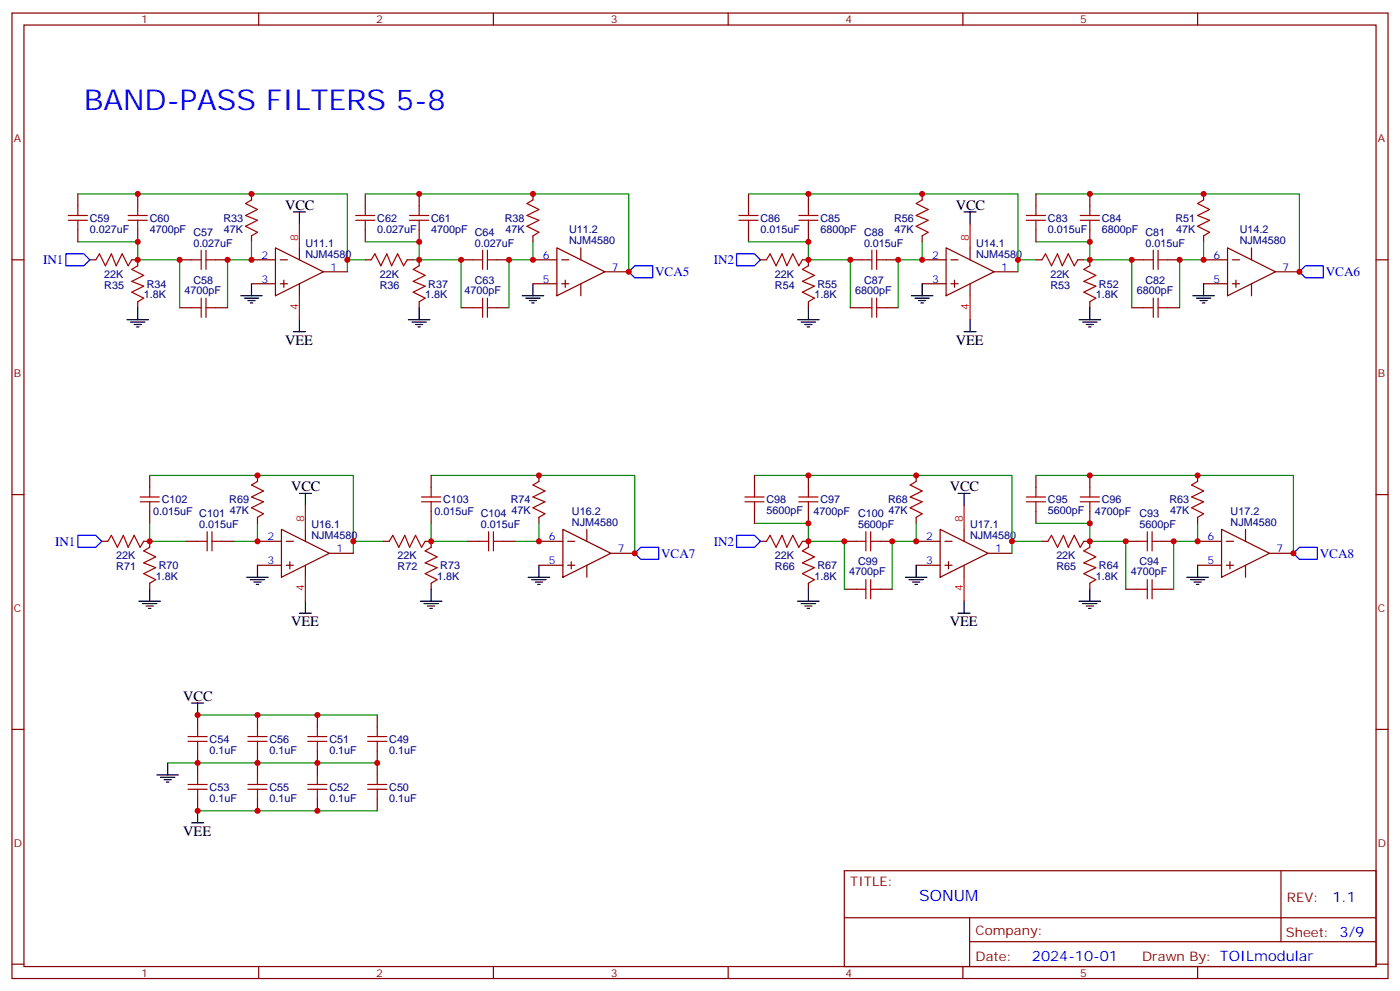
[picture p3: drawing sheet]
<svg xmlns="http://www.w3.org/2000/svg" width="412mm" height="292mm" viewBox="0 0 412 292" stroke-linecap="round" stroke-linejoin="round" font-family="sans-serif">
<g fill="none" stroke="#870000" stroke-width=".35">
<path d="M3.5 3.8h405.4v284.4h-405.4zM7.1 7.4h398.2v277.3h-398.2zM76.2 3.8v3.6M145.3 3.8v3.6M214.5 3.8v3.6M283.6 3.8v3.6M352.8 3.8v3.6M22.9 57.1v3.5M40.6 57.1v3.5M74.1 57.1v1.8M107.6 57.1v3.5M123.5 57.1v3.5"/>
<path d="M157 57.1v1.8M220.5 57.1v3.5M238.1 57.1v3.5M271.6 57.1v1.8M305.2 57.1v3.5M321 57.1v3.5M354.5 57.1v1.8M3.5 76.5h3.6M22.9 67.7v3.5M26.5 76.5h1.7M38.8 76.5h1.8v1.8M40.6 67.7v3.5"/>
<path d="M52.9 76.5h3.5M63.5 76.5h3.5M74.1 76.5h7M74.1 69.5v1.7M81.1 73l14.1 7-14.1 7.1zM82.5 76.5h2.2M88.2 73v3.5M107.6 76.5h1.8M107.6 67.7v3.5M119.9 76.5h1.8M123.5 67.7v3.5M123.5 76.5v1.8"/>
<path d="M135.8 76.5h3.5M146.4 76.5h3.5M157 76.5h7M157 69.5v1.7M164 73l14.2 7-14.2 7.1zM165.5 76.5h2.1M171.1 73v3.5M220.5 67.7v3.5M224 76.5h1.8M236.4 76.5h1.7v1.8M238.1 67.7v3.5M250.5 76.5h3.5"/>
<path d="M261.1 76.5h3.5M271.6 76.5h7.1M271.6 69.5v1.7M278.7 73l14.1 7-14.1 7.1zM280.1 76.5h2.1M285.8 73v3.5M305.2 76.5h1.7M305.2 67.7v3.5M317.5 76.5h1.8M321 67.7v3.5M321 76.5v1.8M333.4 76.5h3.5"/>
<path d="M344 76.5h3.5M354.5 76.5h7.1M354.5 69.5v1.7M361.6 73l14.1 7-14.1 7.1zM363 76.5h2.1M368.7 73v3.5M405.3 76.5h3.6M40.6 88.9v1.7M52.9 90.6h3.5M63.5 90.6h3.5M74.1 83.6h7M82.5 83.6h2.2"/>
<path d="M83.6 82.5v2.1M88.2 83.6v3.5M95.2 80h7.1M123.5 88.9v1.7M135.8 90.6h3.5M146.4 90.6h3.5M157 83.6h7M165.5 83.6h2.1M166.5 82.5v2.1M171.1 83.6v3.5M178.2 80h7M238.1 88.9v1.7"/>
<path d="M250.5 90.6h3.5M261.1 90.6h3.5M271.6 83.6h7.1M280.1 83.6h2.1M281.2 82.5v2.1M285.8 83.6v3.5M292.8 80h7.1M321 88.9v1.7M333.4 90.6h3.5M344 90.6h3.5M354.5 83.6h7.1M363 83.6h2.1"/>
<path d="M364.1 82.5v2.1M368.7 83.6v3.5M375.7 80h7.1M3.5 145.7h3.6M30 159.4h1.7M42.3 159.4h1.8v1.8M44.1 140v3.5M44.1 150.6v3.5M54.7 159.4h3.5M65.3 159.4h3.5M75.8 140v1.8M75.8 152.4v1.7"/>
<path d="M75.8 159.4h7.1M82.9 155.9l14.1 7-14.1 7.1zM84.3 159.4h2.1M90 155.9v3.5M112.9 159.4h1.8M125.2 159.4h1.8v1.8M127 140v3.5M127 150.6v3.5M137.6 159.4h3.5M148.2 159.4h3.5M158.7 140v1.8M158.7 152.4v1.7"/>
<path d="M158.7 159.4h7.1M165.8 155.9l14.1 7-14.1 7.1zM167.2 159.4h2.1M172.9 155.9v3.5M222.2 140v3.5M222.2 150.6v3.5M224 159.4h1.8M236.4 159.4h1.7v1.8M238.1 140v3.5M238.1 150.6v3.5M248.7 159.4h3.5M259.3 159.4h3.5"/>
<path d="M269.9 159.4h7M269.9 140v1.8M269.9 152.4v1.7M276.9 155.9l14.1 7-14.1 7.1zM278.3 159.4h2.2M284 155.9v3.5M305.2 140v3.5M305.2 150.6v3.5M306.9 159.4h1.8M319.3 159.4h1.7v1.8M321 140v3.5M321 150.6v3.5"/>
<path d="M331.6 159.4h3.5M342.2 159.4h3.5M352.8 140v1.8M352.8 152.4v1.7M352.8 159.4h7M359.8 155.9l14.1 7-14.1 7.1zM361.2 159.4h2.2M366.9 155.9v3.5M405.3 145.7h3.6M44.1 171.8v1.7M75.8 166.5h7.1M84.3 166.5h2.1"/>
<path d="M85.4 165.4v2.1M90 166.5v3.5M97 162.9h7.1M127 171.8v1.7M158.7 166.5h7.1M167.2 166.5h2.1M168.3 165.4v2.1M172.9 166.5v3.5M179.9 162.9h7.1M238.1 171.8v1.7M248.7 173.5h3.5M259.3 173.5h3.5"/>
<path d="M269.9 166.5h7M278.3 166.5h2.2M279.4 165.4v2.1M284 166.5v3.5M291 162.9h7.1M321 171.8v1.7M331.6 173.5h3.5M342.2 173.5h3.5M352.8 166.5h7M361.2 166.5h2.2M362.3 165.4v2.1M366.9 166.5v3.5"/>
<path d="M373.9 162.9h7.1M3.5 214.8h3.6M58.2 210.6v3.5M75.8 210.6v3.5M93.5 210.6v3.5M111.1 210.6v3.5M405.3 214.8h3.6M58.2 221.2v7M58.2 235.3v3.5M75.8 221.2v7M75.8 235.3v3.5M93.5 221.2v7"/>
<path d="M93.5 235.3v3.5M111.1 221.2v7M111.1 235.3v3.5M248.7 256.4h156.6v28.3h-156.6zM377.3 256.5v20.8M248.7 270.3h156.5M285.6 277.3h119.6M285.6 270.3v14.1M3.5 284h3.6M76.2 284.7v3.5M145.3 284.7v3.5M214.5 284.7v3.5"/>
<path d="M283.6 284.7v3.5M352.8 284.7v3.5M405.3 284h3.6"/>
</g>
<g fill="none" stroke="#a10000" stroke-width=".35">
<path d="M74.1 58.9l-1.8 1 3.5 1.8-3.5 1.8 3.5 1.4-3.5 1.7 3.5 1.8-1.7 1.1M157 58.9l-1.8 1 3.5 1.8-3.5 1.8 3.5 1.4-3.5 1.7 3.5 1.8-1.7 1.1M271.6 58.9l-1.7 1 3.5 1.8-3.5 1.8 3.5 1.4-3.5 1.7 3.5 1.8-1.8 1.1M354.5 58.9l-1.7 1 3.5 1.8-3.5 1.8 3.5 1.4-3.5 1.7 3.5 1.8-1.8 1.1M20.1 63.5h5.7M20.1 64.9h5.7M22.9 60.6v2.9M22.9 64.9v2.8M28.2 76.5l1.1-1.7 1.7 3.5 1.8-3.5 1.4 3.5 1.8-3.5 1.7 3.5 1.1-1.8M37.7 63.5h5.7M37.7 64.9h5.7M40.6 60.6v2.9"/>
<path d="M40.6 64.9v2.8M40.6 78.3l-1.8 1 3.5 1.8-3.5 1.8 3.5 1.4-3.5 1.7 3.5 1.8-1.7 1.1M56.4 76.5h2.9M59.3 73.7v5.6M60.7 76.5h2.8M60.7 73.7v5.6M104.8 63.5h5.6M104.8 64.9h5.6M107.6 60.6v2.9M107.6 64.9v2.8M109.4 76.5l1-1.7 1.8 3.5 1.7-3.5 1.5 3.5 1.7-3.5 1.8 3.5 1-1.8M120.6 63.5h5.7"/>
<path d="M120.6 64.9h5.7M123.5 78.3l-1.8 1 3.5 1.8-3.5 1.8 3.5 1.4-3.5 1.7 3.5 1.8-1.7 1.1M123.5 60.6v2.9M123.5 64.9v2.8M139.3 76.5h2.9M142.2 73.7v5.6M143.6 76.5h2.8M143.6 73.7v5.6M217.7 63.5h5.6M217.7 64.9h5.6M220.5 60.6v2.9M220.5 64.9v2.8"/>
<path d="M225.8 76.5l1-1.7 1.8 3.5 1.8-3.5 1.4 3.5 1.7-3.5 1.8 3.5 1.1-1.8M235.3 63.5h5.6M235.3 64.9h5.6M238.1 78.3l-1.7 1 3.5 1.8-3.5 1.8 3.5 1.4-3.5 1.7 3.5 1.8-1.8 1.1M238.1 60.6v2.9M238.1 64.9v2.8M254 76.5h2.8M256.8 73.7v5.6M258.2 76.5h2.9M258.2 73.7v5.6M302.3 63.5h5.7M302.3 64.9h5.7"/>
<path d="M305.2 60.6v2.9M305.2 64.9v2.8M306.9 76.5l1.1-1.7 1.7 3.5 1.8-3.5 1.4 3.5 1.8-3.5 1.7 3.5 1.1-1.8M318.2 63.5h5.6M318.2 64.9h5.6M321 60.6v2.9M321 64.9v2.8M321 78.3l-1.7 1 3.5 1.8-3.5 1.8 3.5 1.4-3.5 1.7 3.5 1.8-1.8 1.1M336.9 76.5h2.8M339.7 73.7v5.6M341.1 76.5h2.9M341.1 73.7v5.6"/>
<path d="M56.4 90.6h2.9M59.3 87.8v5.7M60.7 87.8v5.7M60.7 90.6h2.8M139.3 90.6h2.9M142.2 87.8v5.7M143.6 90.6h2.8M143.6 87.8v5.7M254 90.6h2.8M256.8 87.8v5.7M258.2 90.6h2.9M258.2 87.8v5.7"/>
<path d="M336.9 90.6h2.8M339.7 87.8v5.7M341.1 90.6h2.9M341.1 87.8v5.7M31.7 159.4l1.1-1.7 1.8 3.5 1.7-3.5 1.4 3.5 1.8-3.5 1.8 3.5 1-1.8M41.3 146.4h5.6M41.3 147.8h5.6M44.1 143.5v2.9M44.1 147.8v2.8M58.2 159.4h2.8M61 156.6v5.6M62.4 159.4h2.9"/>
<path d="M62.4 156.6v5.6M75.8 141.8l-1.7 1 3.5 1.8-3.5 1.8 3.5 1.4-3.5 1.7 3.5 1.8-1.8 1.1M114.7 159.4l1-1.7 1.8 3.5 1.7-3.5 1.4 3.5 1.8-3.5 1.8 3.5 1-1.8M124.2 146.4h5.6M124.2 147.8h5.6M127 143.5v2.9M127 147.8v2.8M141.1 159.4h2.8M143.9 156.6v5.6M145.3 159.4h2.9M145.3 156.6v5.6M158.7 141.8l-1.7 1 3.5 1.8-3.5 1.8 3.5 1.4-3.5 1.7 3.5 1.8-1.8 1.1"/>
<path d="M219.4 146.4h5.7M219.4 147.8h5.7M222.2 143.5v2.9M222.2 147.8v2.8M225.8 159.4l1-1.7 1.8 3.5 1.8-3.5 1.4 3.5 1.7-3.5 1.8 3.5 1.1-1.8M235.3 146.4h5.6M235.3 147.8h5.6M238.1 143.5v2.9M238.1 147.8v2.8M252.2 159.4h2.9M255.1 156.6v5.6M256.5 159.4h2.8"/>
<path d="M256.5 156.6v5.6M269.9 141.8l-1.8 1 3.5 1.8-3.5 1.8 3.5 1.4-3.5 1.7 3.5 1.8-1.7 1.1M302.3 146.4h5.7M302.3 147.8h5.7M305.2 143.5v2.9M305.2 147.8v2.8M308.7 159.4l1-1.7 1.8 3.5 1.8-3.5 1.4 3.5 1.7-3.5 1.8 3.5 1.1-1.8M318.2 146.4h5.6M318.2 147.8h5.6M321 143.5v2.9M321 147.8v2.8M335.1 159.4h2.9"/>
<path d="M338 156.6v5.6M339.4 159.4h2.8M339.4 156.6v5.6M352.8 141.8l-1.8 1 3.5 1.8-3.5 1.8 3.5 1.4-3.5 1.7 3.5 1.8-1.7 1.1M44.1 161.2l-1.8 1 3.6 1.8-3.6 1.8 3.6 1.4-3.6 1.7 3.6 1.8-1.8 1.1M127 161.2l-1.8 1 3.6 1.8-3.6 1.8 3.6 1.4-3.6 1.7 3.6 1.8-1.8 1.1M238.1 161.2l-1.7 1 3.5 1.8-3.5 1.8 3.5 1.4-3.5 1.7 3.5 1.8-1.8 1.1M252.2 173.5h2.9M255.1 170.7v5.7M256.5 170.7v5.7M256.5 173.5h2.8M321 161.2l-1.7 1 3.5 1.8-3.5 1.8 3.5 1.4-3.5 1.7 3.5 1.8-1.8 1.1"/>
<path d="M335.1 173.5h2.9M338 170.7v5.7M339.4 173.5h2.8M339.4 170.7v5.7M55.4 216.9h5.6M55.4 218.3h5.6M58.2 214.1v2.8M58.2 218.3v2.9M73 216.9h5.7M73 218.3h5.7M75.8 214.1v2.8M75.8 218.3v2.9"/>
<path d="M90.7 216.9h5.6M90.7 218.3h5.6M93.5 214.1v2.8M93.5 218.3v2.9M108.3 216.9h5.6M108.3 218.3h5.6M111.1 214.1v2.8M111.1 218.3v2.9M55.4 231h5.6M55.4 232.4h5.6M58.2 228.2v2.8M58.2 232.4v2.9"/>
<path d="M73 231h5.7M73 232.4h5.7M75.8 228.2v2.8M75.8 232.4v2.9M90.7 231h5.6M90.7 232.4h5.6M93.5 228.2v2.8M93.5 232.4v2.9M108.3 231h5.6M108.3 232.4h5.6M111.1 228.2v2.8M111.1 232.4v2.9"/>
</g>
<g fill="none" stroke="#008700" stroke-width=".35">
<path d="M22.9 57.1h79.4v22.9M107.6 57.1h77.6v22.9M220.5 57.1h79.4v22.9M305.2 57.1h77.6v22.9M22.9 71.2h17.7v5.3h12.3v14.1M74.1 71.2v5.3h-7.1v14.1M102.3 76.5h5.3M107.6 71.2h15.9v5.3h12.3v14.1M121.7 76.5h1.8M157 71.2v5.3h-7.1v14.1M220.5 71.2h17.6v5.3h12.4v14.1M271.6 71.2v5.3h-7v14.1"/>
<path d="M299.9 76.5h5.3M305.2 71.2h15.8v5.3h12.4v14.1M319.3 76.5h1.7M354.5 71.2v5.3h-7v14.1M44.1 140h60v22.9M44.1 154.1v5.3h10.6M75.8 154.1v5.3h-7M104.1 159.4h8.8M127 140h60v22.9M127 154.1v5.3h10.6M158.7 154.1v5.3h-7M222.2 140h75.9v22.9"/>
<path d="M222.2 154.1h15.9v5.3h10.6v14.1M269.9 154.1v5.3h-7.1v14.1M298.1 159.4h8.8M305.2 154.1h15.8v5.3h10.6v14.1M305.2 140h75.8v22.9M352.8 154.1v5.3h-7.1v14.1M58.2 210.6h52.9M49.4 224.7h61.7M58.2 238.8h52.9"/>
</g>
<g fill="none" stroke="#000" stroke-width=".35">
<path d="M86.4 62.4h3.6M88.2 62.4v3.5M284 62.4h3.5M285.8 62.4v3.5M37.4 94.2h6.3M38.5 94.9h4.2M39.5 95.6h2.1M40.2 96.3h.7M40.6 90.6v3.6M70.9 87.1h6.4M72 87.8h4.2M73 88.5h2.1"/>
<path d="M73.7 89.2h.7M74.1 83.6v3.5M86.4 97.7h3.6M88.2 94.2v3.5M120.3 94.2h6.3M121.4 94.9h4.2M122.4 95.6h2.1M123.1 96.3h.7M123.5 90.6v3.6M153.8 87.1h6.4M154.9 87.8h4.2M155.9 88.5h2.1"/>
<path d="M156.6 89.2h.7M157 83.6v3.5M234.9 94.2h6.4M236 94.9h4.2M237.1 95.6h2.1M237.8 96.3h.7M238.1 90.6v3.6M268.5 87.1h6.3M269.5 87.8h4.3M270.6 88.5h2.1M271.3 89.2h.7M271.6 83.6v3.5"/>
<path d="M284 97.7h3.5M285.8 94.2v3.5M317.9 94.2h6.3M318.9 94.9h4.2M320 95.6h2.1M320.7 96.3h.7M321 90.6v3.6M351.4 87.1h6.3M352.4 87.8h4.3M353.5 88.5h2.1M354.2 89.2h.7M354.5 83.6v3.5"/>
<path d="M88.2 145.3h3.5M90 145.3v3.5M282.2 145.3h3.6M284 145.3v3.5M40.9 177.1h6.4M42 177.8h4.2M43 178.5h2.2M43.7 179.2h.7M44.1 173.5v3.6M72.7 170h6.3M73.7 170.7h4.3M74.8 171.4h2.1"/>
<path d="M75.5 172.1h.7M75.8 166.5v3.5M90 177.1v3.5M123.8 177.1h6.4M124.9 177.8h4.2M125.9 178.5h2.2M126.6 179.2h.8M127 173.5v3.6M155.6 170h6.3M156.6 170.7h4.3M157.7 171.4h2.1M158.4 172.1h.7"/>
<path d="M158.7 166.5v3.5M234.9 177.1h6.4M236 177.8h4.2M237.1 178.5h2.1M237.8 179.2h.7M238.1 173.5v3.6M266.7 170h6.3M267.8 170.7h4.2M268.8 171.4h2.1M269.5 172.1h.7M269.9 166.5v3.5M284 177.1v3.5"/>
<path d="M317.9 177.1h6.3M318.9 177.8h4.2M320 178.5h2.1M320.7 179.2h.7M321 173.5v3.6M349.6 170h6.4M350.7 170.7h4.2M351.7 171.4h2.1M352.4 172.1h.7M352.8 166.5v3.5M88.2 180.6h3.5M282.2 180.6h3.6"/>
<path d="M56.4 207h3.6M58.2 207v3.6M46.2 228.2h6.4M47.3 228.9h4.2M48.3 229.6h2.1M49 230.3h.7M49.4 224.7v3.5M58.2 238.8v3.5M56.4 242.3h3.6"/>
</g>
<path d="M19.4 74.8h5.3l1.8 1.7-1.8 1.8h-5.3zM217 74.8h5.2l1.8 1.7-1.8 1.8h-5.2zM384.5 78.3h5.3v3.5h-5.3l-1.7-1.8zM185.2 80l1.8-1.7h5.3v3.5h-5.3zM22.9 157.7h5.3l1.8 1.7-1.8 1.8h-5.3zM217 157.7h5.2l1.8 1.7-1.8 1.8h-5.2zM187 162.9l1.7-1.7h5.3v3.5h-5.3zM381 162.9l1.8-1.7h5.3v3.5h-5.3z" fill="none" stroke="#00f" stroke-width=".35"/>
<path d="M88.2 65.9v7.1M285.8 65.9v7.1M88.2 87.1v7.1M285.8 87.1v7.1M90 148.8v7.1M284 148.8v7.1M90 170v7.1M284 170v7.1" fill="none" stroke="#f00" stroke-width=".35"/>
<g fill="#c00">
<circle cx="93.5" cy="238.8" r=".88"/>
<circle cx="75.8" cy="238.8" r=".88"/>
<circle cx="93.5" cy="224.7" r=".88"/>
<circle cx="75.8" cy="224.7" r=".88"/>
<circle cx="93.5" cy="210.6" r=".88"/>
<circle cx="75.8" cy="210.6" r=".88"/>
<circle cx="58.2" cy="210.6" r=".88"/>
<circle cx="58.2" cy="238.8" r=".88"/>
<circle cx="111.1" cy="224.7" r=".88"/>
<circle cx="58.2" cy="224.7" r=".88"/>
<circle cx="185.2" cy="80" r=".88"/>
<circle cx="157" cy="76.5" r=".88"/>
<circle cx="74.1" cy="76.5" r=".88"/>
<circle cx="123.5" cy="76.5" r=".88"/>
<circle cx="123.5" cy="57.1" r=".88"/>
<circle cx="123.5" cy="71.2" r=".88"/>
<circle cx="40.6" cy="76.5" r=".88"/>
<circle cx="40.6" cy="57.1" r=".88"/>
<circle cx="40.6" cy="71.2" r=".88"/>
<circle cx="67" cy="76.5" r=".88"/>
<circle cx="74.1" cy="57.1" r=".88"/>
<circle cx="52.9" cy="76.5" r=".88"/>
<circle cx="135.8" cy="76.5" r=".88"/>
<circle cx="157" cy="57.1" r=".88"/>
<circle cx="149.9" cy="76.5" r=".88"/>
<circle cx="102.3" cy="76.5" r=".88"/>
<circle cx="299.9" cy="76.5" r=".88"/>
<circle cx="347.5" cy="76.5" r=".88"/>
<circle cx="354.5" cy="57.1" r=".88"/>
<circle cx="333.4" cy="76.5" r=".88"/>
<circle cx="250.5" cy="76.5" r=".88"/>
<circle cx="271.6" cy="57.1" r=".88"/>
<circle cx="264.6" cy="76.5" r=".88"/>
<circle cx="238.1" cy="71.2" r=".88"/>
<circle cx="238.1" cy="57.1" r=".88"/>
<circle cx="238.1" cy="76.5" r=".88"/>
<circle cx="321" cy="71.2" r=".88"/>
<circle cx="321" cy="57.1" r=".88"/>
<circle cx="321" cy="76.5" r=".88"/>
<circle cx="271.6" cy="76.5" r=".88"/>
<circle cx="354.5" cy="76.5" r=".88"/>
<circle cx="382.8" cy="80" r=".88"/>
<circle cx="104.1" cy="159.4" r=".88"/>
<circle cx="158.8" cy="140" r=".88"/>
<circle cx="75.8" cy="140" r=".88"/>
<circle cx="75.8" cy="159.4" r=".88"/>
<circle cx="269.9" cy="159.4" r=".88"/>
<circle cx="262.8" cy="159.4" r=".88"/>
<circle cx="269.9" cy="140" r=".88"/>
<circle cx="238.1" cy="140" r=".88"/>
<circle cx="248.7" cy="159.4" r=".88"/>
<circle cx="238.1" cy="159.4" r=".88"/>
<circle cx="238.1" cy="154.1" r=".88"/>
<circle cx="321" cy="154.1" r=".88"/>
<circle cx="321" cy="159.4" r=".88"/>
<circle cx="331.6" cy="159.4" r=".88"/>
<circle cx="321" cy="140" r=".88"/>
<circle cx="352.8" cy="140" r=".88"/>
<circle cx="345.7" cy="159.4" r=".88"/>
<circle cx="298.1" cy="159.4" r=".88"/>
<circle cx="44.1" cy="159.4" r=".88"/>
<circle cx="127" cy="159.4" r=".88"/>
<circle cx="158.8" cy="159.4" r=".88"/>
<circle cx="187" cy="162.9" r=".88"/>
<circle cx="352.8" cy="159.4" r=".88"/>
<circle cx="381" cy="162.9" r=".88"/>
</g>
<text font-size="8.5" fill="#00f" x="24.7" y="32.4">BAND-PASS FILTERS 5-8</text>
<text font-size="4.6" fill="#00f" x="270.8" y="265.5">SONUM</text>
<g font-size="4.2">
<text x="84" y="61.7">VCC</text>
<text x="281.5" y="61.7">VCC</text>
<text x="84" y="101.6">VEE</text>
<text x="281.5" y="101.6">VEE</text>
<text x="85.7" y="144.6">VCC</text>
<text x="279.8" y="144.6">VCC</text>
<text x="85.7" y="184.5">VEE</text>
<text x="279.8" y="184.5">VEE</text>
<text x="54" y="206.3">VCC</text>
<text x="54" y="246.2">VEE</text>
</g>
<g font-size="4.2" fill="#00f">
<text x="392.5" y="265.7">1.1</text>
<text x="304" y="283.1">2024-10-01</text>
</g>
<g font-size="3.9" fill="#00f">
<text x="12.7" y="77.8">IN1</text>
<text x="210.2" y="77.8">IN2</text>
<text x="193" y="81.2">VCA5</text>
<text x="390.5" y="81.2">VCA6</text>
<text x="16.2" y="160.7">IN1</text>
<text x="210.2" y="160.7">IN2</text>
<text x="194.7" y="164.2">VCA7</text>
<text x="388.8" y="164.2">VCA8</text>
</g>
<g font-size="3.9" fill="#800">
<text x="250.5" y="261">TITLE:</text>
<text x="379.1" y="265.7">REV:</text>
<text x="287.4" y="275.2">Company:</text>
<text x="378.7" y="275.8">Sheet: 3/9</text>
<text x="287.4" y="282.9">Date:</text>
<text x="336.4" y="283">Drawn By: TOILmodular</text>
</g>
<g font-size="3.2" fill="#800">
<text x="41.6" y="6.8">1</text>
<text x="110.8" y="6.8">2</text>
<text x="179.9" y="6.8">3</text>
<text x="249.1" y="6.8">4</text>
<text x="318.2" y="6.8">5</text>
<text x="4.1" y="41.9">A</text>
<text x="405.9" y="41.9">A</text>
<text x="4.1" y="111.1">B</text>
<text x="405.9" y="111.1">B</text>
<text x="4.1" y="180.2">C</text>
<text x="405.9" y="180.2">C</text>
<text x="4.1" y="249.4">D</text>
<text x="405.9" y="249.4">D</text>
<text x="41.6" y="287.7">1</text>
<text x="110.8" y="287.7">2</text>
<text x="179.9" y="287.7">3</text>
<text x="249.1" y="287.7">4</text>
<text x="318.2" y="287.7">5</text>
</g>
<g font-size="3.2" fill="#000080">
<text x="26.5" y="65.3">C59</text>
<text x="44.1" y="65.3">C60</text>
<text x="65.8" y="65.3">R33</text>
<text x="111.1" y="65.3">C62</text>
<text x="127" y="65.3">C61</text>
<text x="148.7" y="65.3">R38</text>
<text x="224" y="65.3">C86</text>
<text x="241.7" y="65.3">C85</text>
<text x="263.3" y="65.3">R56</text>
<text x="308.7" y="65.3">C83</text>
<text x="324.6" y="65.3">C84</text>
<text x="346.2" y="65.3">R51</text>
<text x="26.5" y="68.5">0.027uF</text>
<text x="44.1" y="68.5">4700pF</text>
<text x="57" y="69.5">C57</text>
<text x="66" y="68.5">47K</text>
<text x="111.1" y="68.5">0.027uF</text>
<text x="127" y="68.5">4700pF</text>
<text x="139.9" y="69.5">C64</text>
<text x="148.9" y="68.5">47K</text>
<text x="167.6" y="71.8">NJM4580</text>
<text x="167.6" y="68.6">U11.2</text>
<text x="224" y="68.5">0.015uF</text>
<text x="241.7" y="68.5">6800pF</text>
<text x="254.5" y="69.5">C88</text>
<text x="263.5" y="68.5">47K</text>
<text x="308.7" y="68.5">0.015uF</text>
<text x="324.6" y="68.5">6800pF</text>
<text x="337.4" y="69.5">C81</text>
<text x="346.4" y="68.5">47K</text>
<text x="365.2" y="71.8">NJM4580</text>
<text x="365.2" y="68.6">U14.2</text>
<text x="57" y="72.6">0.027uF</text>
<text x="90" y="75.9">NJM4580</text>
<text x="90" y="72.7">U11.1</text>
<text x="139.9" y="72.6">0.027uF</text>
<text x="254.5" y="72.6">0.015uF</text>
<text x="287.5" y="75.9">NJM4580</text>
<text x="287.5" y="72.7">U14.1</text>
<text x="337.4" y="72.6">0.015uF</text>
<text x="30.7" y="81.8">22K</text>
<text x="57" y="83.6">C58</text>
<text x="111.8" y="81.8">22K</text>
<text x="139.9" y="83.6">C63</text>
<text x="228.3" y="81.8">22K</text>
<text x="254.5" y="83.6">C87</text>
<text x="309.4" y="81.8">22K</text>
<text x="337.4" y="83.6">C82</text>
<text x="30.7" y="85">R35</text>
<text x="42.4" y="87.9">1.8K</text>
<text x="43.3" y="84.7">R34</text>
<text x="54.4" y="86.5">4700pF</text>
<text x="111.8" y="85">R36</text>
<text x="125.3" y="87.9">1.8K</text>
<text x="126.2" y="84.7">R37</text>
<text x="136.8" y="86.5">4700pF</text>
<text x="228.3" y="85">R54</text>
<text x="239.9" y="87.9">1.8K</text>
<text x="240.8" y="84.7">R55</text>
<text x="251.9" y="86.5">6800pF</text>
<text x="309.4" y="85">R53</text>
<text x="322.8" y="87.9">1.8K</text>
<text x="323.7" y="84.7">R52</text>
<text x="334.8" y="86.5">6800pF</text>
<text x="47.6" y="148.2">C102</text>
<text x="67.6" y="148.2">R69</text>
<text x="130.5" y="148.2">C103</text>
<text x="150.5" y="148.2">R74</text>
<text x="225.8" y="148.2">C98</text>
<text x="241.7" y="148.2">C97</text>
<text x="261.6" y="148.2">R68</text>
<text x="308.7" y="148.2">C95</text>
<text x="324.6" y="148.2">C96</text>
<text x="344.5" y="148.2">R63</text>
<text x="45.1" y="151.7">0.015uF C101</text>
<text x="58.7" y="155.5">0.015uF</text>
<text x="67.7" y="151.4">47K</text>
<text x="91.7" y="155.6">U16.1</text>
<text x="128" y="151.7">0.015uF C104</text>
<text x="141.6" y="155.5">0.015uF</text>
<text x="150.6" y="151.4">47K</text>
<text x="168.5" y="154.8">NJM4580</text>
<text x="168.5" y="151.6">U16.2</text>
<text x="225.8" y="151.4">5600pF</text>
<text x="239.6" y="151.7">4700pF</text>
<text x="252.7" y="155.5">5600pF</text>
<text x="252.7" y="152.4">C100</text>
<text x="261.8" y="151.4">47K</text>
<text x="285.8" y="155.6">U17.1</text>
<text x="308.7" y="151.4">5600pF</text>
<text x="322.5" y="151.7">4700pF</text>
<text x="335.6" y="155.5">5600pF</text>
<text x="335.6" y="152.4">C93</text>
<text x="344.7" y="151.4">47K</text>
<text x="362.5" y="154.8">NJM4580</text>
<text x="362.5" y="151.7">U17.2</text>
<text x="91.7" y="158.8">NJM4580</text>
<text x="285.8" y="158.8">NJM4580</text>
<text x="34.2" y="164.7">22K</text>
<text x="34.2" y="167.9">R71</text>
<text x="46.8" y="167.6">R70</text>
<text x="117.1" y="164.7">22K</text>
<text x="117.1" y="167.9">R72</text>
<text x="129.7" y="167.6">R73</text>
<text x="228.3" y="164.7">22K</text>
<text x="228.3" y="167.9">R66</text>
<text x="240.8" y="167.6">R67</text>
<text x="252.7" y="166.5">C99</text>
<text x="311.2" y="164.7">22K</text>
<text x="311.2" y="167.9">R65</text>
<text x="323.7" y="167.6">R64</text>
<text x="335.6" y="166.5">C94</text>
<text x="45.9" y="170.8">1.8K</text>
<text x="128.8" y="170.8">1.8K</text>
<text x="239.9" y="170.8">1.8K</text>
<text x="250.2" y="169.4">4700pF</text>
<text x="322.8" y="170.8">1.8K</text>
<text x="333.1" y="169.4">4700pF</text>
<text x="61.7" y="221.9">0.1uF</text>
<text x="61.7" y="218.7">C54</text>
<text x="79.4" y="221.9">0.1uF</text>
<text x="79.4" y="218.7">C56</text>
<text x="97" y="221.9">0.1uF</text>
<text x="97" y="218.7">C51</text>
<text x="114.7" y="221.9">0.1uF</text>
<text x="114.7" y="218.7">C49</text>
<text x="61.7" y="232.8">C53</text>
<text x="79.4" y="232.8">C55</text>
<text x="97" y="232.8">C52</text>
<text x="114.7" y="232.8">C50</text>
<text x="61.7" y="236">0.1uF</text>
<text x="79.4" y="236">0.1uF</text>
<text x="97" y="236">0.1uF</text>
<text x="114.7" y="236">0.1uF</text>
</g>
<g font-size="3.2" fill="#f00">
<text x="87.8" y="70.9" transform="rotate(-90 87.8 70.9)">8</text>
<text x="285.4" y="70.9" transform="rotate(-90 285.4 70.9)">8</text>
<text x="87.8" y="91.2" transform="rotate(-90 87.8 91.2)">4</text>
<text x="285.4" y="91.2" transform="rotate(-90 285.4 91.2)">4</text>
<text x="89.6" y="153.8" transform="rotate(-90 89.6 153.8)">8</text>
<text x="283.6" y="153.8" transform="rotate(-90 283.6 153.8)">8</text>
<text x="89.6" y="174.1" transform="rotate(-90 89.6 174.1)">4</text>
<text x="283.6" y="174.1" transform="rotate(-90 283.6 174.1)">4</text>
</g>
<g font-size="3.2" fill="#00f">
<text x="77" y="76.2">2</text>
<text x="159.9" y="76.2">6</text>
<text x="274.6" y="76.2">2</text>
<text x="357.5" y="76.2">6</text>
<text x="77" y="83.2">3</text>
<text x="97.4" y="79.7">1</text>
<text x="159.9" y="83.2">5</text>
<text x="180.3" y="79.7">7</text>
<text x="274.6" y="83.2">3</text>
<text x="294.9" y="79.7">1</text>
<text x="357.5" y="83.2">5</text>
<text x="377.8" y="79.7">7</text>
<text x="78.8" y="159.1">2</text>
<text x="161.7" y="159.1">6</text>
<text x="272.8" y="159.1">2</text>
<text x="355.7" y="159.1">6</text>
<text x="78.8" y="166.1">3</text>
<text x="99.1" y="162.6">1</text>
<text x="161.7" y="166.1">5</text>
<text x="182" y="162.6">7</text>
<text x="272.8" y="166.1">3</text>
<text x="293.2" y="162.6">1</text>
<text x="355.7" y="166.1">5</text>
<text x="376.1" y="162.6">7</text>
</g>
</svg>
